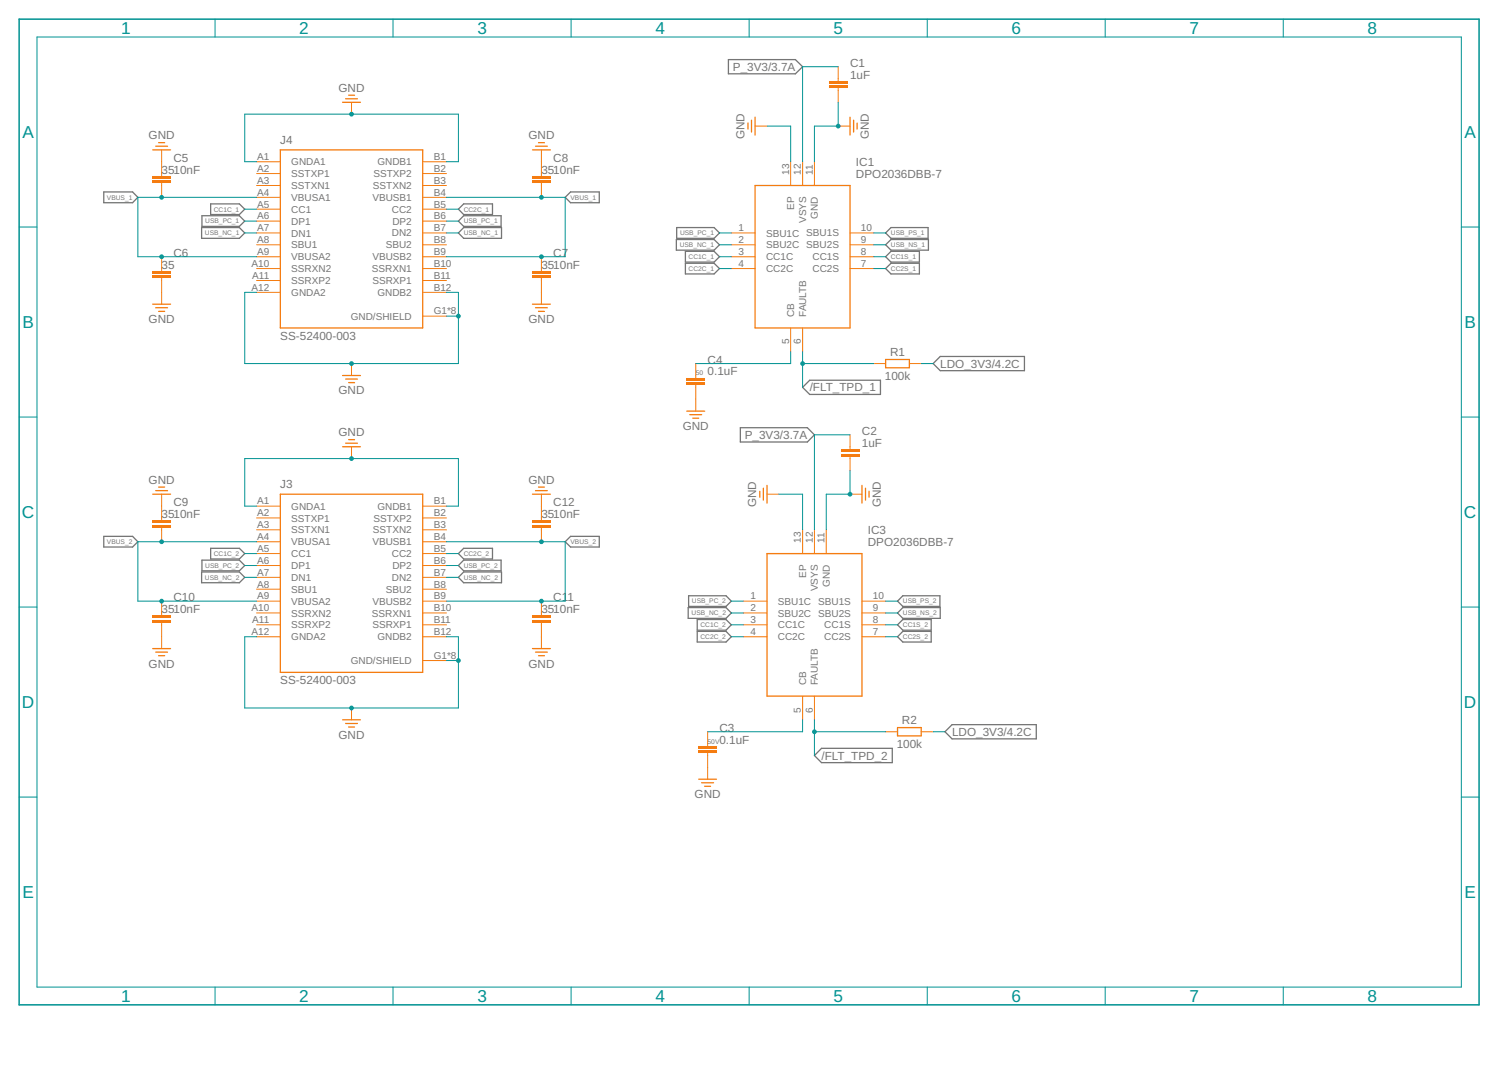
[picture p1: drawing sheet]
<svg xmlns="http://www.w3.org/2000/svg" width="297mm" height="210mm" viewBox="0 0 297 210" stroke-linecap="round" stroke-linejoin="round" font-family="sans-serif">
<g fill="none" stroke="#757575" stroke-width=".25">
<path d="M143.4 11.7h13.2l1.4 1.4-1.4 1.4h-13.2zM20.4 37.8h5.7l1 1-1 1.1h-5.7zM111.3 38.8l1-1h5.7v2.1h-5.7zM39.7 44.8h7.4l1.1 1-1.1 1.1h-7.4zM39.8 42.4h7.3l1.1 1.1-1.1 1h-7.3zM41.5 40.1h5.6l1.1 1-1.1 1.1h-5.6zM90.2 41.1l1.1-1h5.6v2.1h-5.6zM91.3 44.8h7.4v2.1h-7.4l-1.1-1.1zM91.3 42.4h7.3v2.1h-7.3l-1.1-1zM133.1 47.1h7.5l1 1.1-1 1h-7.5zM133.2 44.8h7.4l1 1-1 1.1h-7.4zM134.9 49.4h5.7l1 1.1-1 1.1h-5.7z"/>
<path d="M134.9 51.8h5.7l1 1-1 1.1h-5.7zM174.3 45.8l1.1-1h7.3v2.1h-7.3zM174.3 48.2l1.1-1.1h7.4v2.1h-7.4zM174.3 50.5l1.1-1.1h5.6v2.2h-5.6zM174.3 52.8l1.1-1h5.6v2.1h-5.6zM158 76.2l1.4-1.4h13.9v2.8h-13.9zM183.7 71.5l1.4-1.4h16.6v2.8h-16.6zM145.7 84.1h13.2l1.4 1.4-1.4 1.5h-13.2zM20.4 105.5h5.7l1 1.1-1 1h-5.7zM39.7 112.5h7.4l1.1 1.1-1.1 1h-7.4zM39.8 110.2h7.3l1.1 1.1-1.1 1h-7.3zM41.5 107.9h5.6l1.1 1-1.1 1.1h-5.6z"/>
<path d="M90.2 108.9l1.1-1h5.6v2.1h-5.6zM91.3 110.2h7.3v2.1h-7.3l-1.1-1zM91.3 112.5h7.4v2.1h-7.4l-1.1-1zM111.3 106.6l1-1.1h5.7v2.1h-5.7zM135.5 119.5h7.4l1.1 1.1-1.1 1h-7.4zM135.6 117.2h7.3l1.1 1.1-1.1 1h-7.3zM177.7 117.2h7.3v2.1h-7.3l-1-1zM177.7 119.5h7.4v2.1h-7.4l-1-1zM137.2 124.2h5.7l1.1 1.1-1.1 1h-5.7zM137.2 121.9h5.7l1.1 1-1.1 1.1h-5.7zM177.7 124.2h5.6v2.1h-5.6l-1-1zM177.7 121.9h5.6v2.1h-5.6l-1-1.1z"/>
<path d="M161.7 147.2h13.9v2.8h-13.9l-1.4-1.4zM186 144l1.4-1.4h16.6v2.8h-16.6z"/>
</g>
<path d="M147.2 24.2v1.2M147.9 23.6v2.4M148.6 36.5h18.7v28h-18.7zM148.6 23.1v3.5M167.3 23.1v3.5M168 23.6v2.4M168.7 24.2v1.2M174.3 70.7h4.7v1.6h-4.7zM55.2 97.2h28v35.1h-28z" fill="none" stroke="#f57c10" stroke-width=".25"/>
<g fill="none" stroke="#f57c10" stroke-width=".2">
<path d="M148.6 24.8h2.4M155.6 31.8v4.7M158 31.8v4.7M160.3 31.8v4.7M165 24.8h2.3M144 45.8h4.6M144 48.2h4.6M144 50.5h4.6M144 52.8h4.6M167.3 45.8h4.7M167.3 48.2h4.7M167.3 50.5h4.7"/>
<path d="M167.3 52.8h4.7M155.6 64.5v4.7M158 64.5v4.7M172 71.5h2.3M179 71.5h2.3M50.5 99.6h4.7M83.2 99.6h4.7M50.5 101.9h4.7M50.5 104.2h4.7M50.5 106.6h4.7M50.5 108.9h4.7M50.5 111.3h4.7"/>
<path d="M50.5 113.6h4.7M50.5 115.9h4.7M50.5 118.3h4.7M83.2 101.9h4.7M83.2 104.2h4.7M83.2 106.6h4.7M83.2 108.9h4.7M83.2 111.3h4.7M83.2 113.6h4.7M83.2 115.9h4.7M83.2 118.3h4.7M50.5 120.6h4.7"/>
<path d="M50.5 122.9h4.7M50.5 125.3h4.7M83.2 120.6h4.7M83.2 122.9h4.7M83.2 125.3h4.7M83.2 129.9h4.7"/>
</g>
<g fill="#f57c10">
<path d="M163.1 16.9h3.8v.4h-3.8z" fill-rule="evenodd"/>
<path d="M163.1 15.9h3.8v.5h-3.8z" fill-rule="evenodd"/>
</g>
<g fill="#f57c10">
<path d="M163.1 16.9h3.8v.4h-3.8zM163.1 16.9v.4h3.8v-.4z"/>
<path d="M163.1 15.9h3.8v.5h-3.8zM163.1 15.9v.5h3.8v-.5z"/>
</g>
<g fill="none" stroke="#f57c10" stroke-width=".2">
<path d="M165 13.1v2.8M165 17.3v2.8M50.5 31.8h4.7M50.5 34.1h4.7M50.5 36.5h4.7M50.5 38.8h4.7M69.2 20.1v2.4M83.2 31.8h4.7M83.2 34.1h4.7M83.2 36.5h4.7M83.2 38.8h4.7M50.5 41.1h4.7"/>
<path d="M50.5 43.5h4.7M50.5 45.8h4.7M50.5 48.2h4.7M50.5 50.5h4.7M50.5 52.8h4.7M50.5 55.2h4.7M50.5 57.5h4.7M83.2 41.1h4.7M83.2 43.5h4.7M83.2 45.8h4.7M83.2 48.2h4.7M83.2 50.5h4.7"/>
<path d="M83.2 52.8h4.7M83.2 55.2h4.7M83.2 57.5h4.7M69.2 71.5v2.4M83.2 62.2h4.7M69.2 87.9v2.3M151 97.2h2.3M167.3 97.2h2.4M146.3 118.3h4.7M158 104.2v4.7M160.3 104.2v4.7M162.6 104.2v4.7"/>
<path d="M169.7 118.3h4.6M69.2 139.3v2.3M146.3 120.6h4.7M146.3 122.9h4.7M146.3 125.3h4.7M158 136.9v4.7M160.3 136.9v4.7M169.7 120.6h4.6M169.7 122.9h4.6M169.7 125.3h4.6M174.3 144h2.4M181.3 144h2.4"/>
</g>
<g fill="none" stroke="#f57c10" stroke-width=".25">
<path d="M68 19.4h2.4M68.6 18.7h1.2M55.2 29.5h28v35h-28zM67.4 20.1h3.6M67.4 73.9h3.6M68 74.6h2.4M68.6 75.3h1.2M67.4 87.9h3.6M68 87.2h2.4M68.6 86.5h1.2M149.6 96.6v1.2M150.3 96.1v2.3"/>
<path d="M151 95.5v3.5M169.7 95.5v3.5M170.4 96.1v2.3M171.1 96.6v1.2M151 108.9h18.7v28h-18.7zM67.4 141.6h3.6M68 142.3h2.4M68.6 143h1.2M176.7 143.1h4.6v1.7h-4.6z"/>
</g>
<g fill="#f57c10">
<path d="M165.5 89.3h3.7v.4h-3.7z" fill-rule="evenodd"/>
<path d="M165.5 88.3h3.7v.5h-3.7z" fill-rule="evenodd"/>
</g>
<g fill="#f57c10">
<path d="M165.5 89.3h3.7v.4h-3.7zM165.5 89.3v.4h3.7v-.4z"/>
<path d="M165.5 88.3h3.7v.5h-3.7zM165.5 88.3v.5h3.7v-.5z"/>
</g>
<path d="M167.3 85.5v2.8M167.3 89.7v2.9" fill="none" stroke="#f57c10" stroke-width=".2"/>
<g fill="#f57c10">
<path d="M137.4 147.7h3.8v.4h-3.8z" fill-rule="evenodd"/>
<path d="M137.4 146.7h3.8v.5h-3.8z" fill-rule="evenodd"/>
</g>
<g fill="#f57c10">
<path d="M137.4 147.7h3.8v.4h-3.8zM137.4 147.7v.4h3.8v-.4z"/>
<path d="M137.4 146.7h3.8v.5h-3.8zM137.4 146.7v.5h3.8v-.5z"/>
</g>
<path d="M139.3 144v2.7M139.3 148.1v2.9" fill="none" stroke="#f57c10" stroke-width=".2"/>
<g fill="#f57c10">
<path d="M135.1 75.3h3.7v.4h-3.7z" fill-rule="evenodd"/>
<path d="M135.1 74.3h3.7v.5h-3.7z" fill-rule="evenodd"/>
</g>
<g fill="#f57c10">
<path d="M135.1 75.3h3.7v.4h-3.7zM135.1 75.3v.4h3.7v-.4z"/>
<path d="M135.1 74.3h3.7v.5h-3.7zM135.1 74.3v.5h3.7v-.5z"/>
</g>
<path d="M136.9 71.5v2.8M136.9 75.7v5.2M139.3 151v2.3" fill="none" stroke="#f57c10" stroke-width=".2"/>
<path d="M135.2 80.9h3.5M135.8 81.6h2.3M136.4 82.3h1.1M137.5 153.3h3.5M138.1 154h2.4M138.7 154.7h1.2" fill="none" stroke="#f57c10" stroke-width=".25"/>
<g fill="#f57c10">
<path d="M30 35.6h3.7v.4h-3.7z" fill-rule="evenodd"/>
<path d="M30 34.6h3.7v.5h-3.7z" fill-rule="evenodd"/>
</g>
<g fill="#f57c10">
<path d="M30 35.6h3.7v.4h-3.7zM30 35.6v.4h3.7v-.4z"/>
<path d="M30 34.6h3.7v.5h-3.7zM30 34.6v.5h3.7v-.5z"/>
</g>
<path d="M31.8 31.8v2.8M31.8 36v2.8" fill="none" stroke="#f57c10" stroke-width=".2"/>
<g fill="#f57c10">
<path d="M30 54.2h3.7v.5h-3.7z" fill-rule="evenodd"/>
<path d="M30 53.3h3.7v.5h-3.7z" fill-rule="evenodd"/>
</g>
<g fill="#f57c10">
<path d="M30 54.2h3.7v.5h-3.7zM30 54.2v.5h3.7v-.5z"/>
<path d="M30 53.3h3.7v.5h-3.7zM30 53.3v.5h3.7v-.5z"/>
</g>
<path d="M31.8 50.5v2.8M31.8 54.7v2.8" fill="none" stroke="#f57c10" stroke-width=".2"/>
<g fill="#f57c10">
<path d="M104.7 54.2h3.7v.5h-3.7z" fill-rule="evenodd"/>
<path d="M104.7 53.3h3.7v.5h-3.7z" fill-rule="evenodd"/>
</g>
<g fill="#f57c10">
<path d="M104.7 54.2h3.7v.5h-3.7zM104.7 54.2v.5h3.7v-.5z"/>
<path d="M104.7 53.3h3.7v.5h-3.7zM104.7 53.3v.5h3.7v-.5z"/>
</g>
<path d="M106.6 50.5v2.8M106.6 54.7v2.8" fill="none" stroke="#f57c10" stroke-width=".2"/>
<g fill="#f57c10">
<path d="M104.7 35.6h3.7v.4h-3.7z" fill-rule="evenodd"/>
<path d="M104.7 34.6h3.7v.5h-3.7z" fill-rule="evenodd"/>
</g>
<g fill="#f57c10">
<path d="M104.7 35.6h3.7v.4h-3.7zM104.7 35.6v.4h3.7v-.4z"/>
<path d="M104.7 34.6h3.7v.5h-3.7zM104.7 34.6v.5h3.7v-.5z"/>
</g>
<path d="M106.6 31.8v2.8M106.6 36v2.8" fill="none" stroke="#f57c10" stroke-width=".2"/>
<g fill="#f57c10">
<path d="M30 103.3h3.7v.5h-3.7z" fill-rule="evenodd"/>
<path d="M30 102.4h3.7v.4h-3.7z" fill-rule="evenodd"/>
</g>
<g fill="#f57c10">
<path d="M30 103.3h3.7v.5h-3.7zM30 103.3v.5h3.7v-.5z"/>
<path d="M30 102.4h3.7v.4h-3.7zM30 102.4v.4h3.7v-.4z"/>
</g>
<path d="M31.8 99.6v2.8M31.8 103.8v2.8" fill="none" stroke="#f57c10" stroke-width=".2"/>
<g fill="#f57c10">
<path d="M30 122h3.7v.4h-3.7z" fill-rule="evenodd"/>
<path d="M30 121.1h3.7v.4h-3.7z" fill-rule="evenodd"/>
</g>
<g fill="#f57c10">
<path d="M30 122h3.7v.4l-3.7 .1zM30 122v.4h3.7v-.4z"/>
<path d="M30 121.1h3.7v.4h-3.7zM30 121.1v.4h3.7v-.4z"/>
</g>
<path d="M31.8 118.3v2.8M31.8 122.4v2.9" fill="none" stroke="#f57c10" stroke-width=".2"/>
<g fill="#f57c10">
<path d="M104.7 122h3.7v.4h-3.7z" fill-rule="evenodd"/>
<path d="M104.7 121.1h3.7v.4h-3.7z" fill-rule="evenodd"/>
</g>
<g fill="#f57c10">
<path d="M104.7 122h3.7v.4l-3.7 .1zM104.7 122v.4h3.7v-.4z"/>
<path d="M104.7 121.1h3.7v.4h-3.7zM104.7 121.1v.4h3.7v-.4z"/>
</g>
<path d="M106.6 118.3v2.8M106.6 122.4v2.9" fill="none" stroke="#f57c10" stroke-width=".2"/>
<g fill="#f57c10">
<path d="M104.7 103.3h3.7v.5h-3.7z" fill-rule="evenodd"/>
<path d="M104.7 102.4h3.7v.4h-3.7z" fill-rule="evenodd"/>
</g>
<g fill="#f57c10">
<path d="M104.7 103.3h3.7v.5h-3.7zM104.7 103.3v.5h3.7v-.5z"/>
<path d="M104.7 102.4h3.7v.4h-3.7zM104.7 102.4v.4h3.7v-.4z"/>
</g>
<path d="M31.8 29.5v2.3M106.6 29.5v2.3M31.8 57.5v2.3M106.6 57.5v2.3M31.8 97.2v2.4M106.6 97.2v5.2M106.6 103.8v2.8M31.8 125.3v2.3M106.6 125.3v2.3" fill="none" stroke="#f57c10" stroke-width=".2"/>
<g fill="none" stroke="#f57c10" stroke-width=".25">
<path d="M30.1 29.5h3.5M30.6 28.8h2.4M31.2 28.1h1.2M104.8 29.5h3.5M105.4 28.8h2.3M106 28.1h1.2M30.1 59.8h3.5M104.8 59.8h3.5M30.6 60.5h2.4M31.2 61.3h1.2M105.4 60.5h2.3M106 61.3h1.2"/>
<path d="M30.1 97.2h3.5M30.6 96.5h2.4M31.2 95.8h1.2M104.8 97.2h3.5M105.4 96.5h2.3M106 95.8h1.2M30.1 127.6h3.5M30.6 128.3h2.4M31.2 129h1.2M104.8 127.6h3.5M105.4 128.3h2.3M106 129h1.2"/>
</g>
<path d="M3.8 3.8h287.3v193.9h-287.3z" fill="none" stroke="#009292" stroke-width=".3"/>
<g fill="none" stroke="#009292" stroke-width=".2">
<path d="M7.3 7.3h280.4v186.9h-280.4zM42.3 3.8v3.5M77.4 3.8v3.5M112.4 3.8v3.5M147.5 3.8v3.5M182.5 3.8v3.5M217.6 3.8v3.5M252.6 3.8v3.5M3.8 44.7h3.5M287.7 44.7h3.4M158 71.5h14M158 69.2v7"/>
<path d="M181.3 71.5h2.4M3.8 82h3.5M287.7 82h3.4M3.8 119.4h3.5M287.7 119.4h3.4M3.8 156.8h3.5M183.7 144h2.3M287.7 156.8h3.4M42.3 194.2v3.5M77.4 194.2v3.5M112.4 194.2v3.5M147.5 194.2v3.5"/>
<path d="M182.5 194.2v3.5M217.6 194.2v3.5M252.6 194.2v3.5"/>
</g>
<circle cx="158" cy="71.5" r=".47" fill="#009292"/>
<path d="M157.5 71.5a.5 .5 0 0 1 1 0 .5 .5 0 0 1-1 0zM157.5 71.5a.5 .5 0 0 0 1 0 .5 .5 0 0 0-1 0z" fill="#009292"/>
<path d="M151 24.8h4.6v7M165 20.1v4.7h-4.7v7" fill="none" stroke="#009292" stroke-width=".2"/>
<circle cx="165" cy="24.8" r=".47" fill="#009292"/>
<path d="M164.5 24.8a.5 .5 0 0 1 1 0 .5 .5 0 0 1-1 0zM164.5 24.8a.5 .5 0 0 0 1 0 .5 .5 0 0 0-1 0z" fill="#009292"/>
<path d="M50.5 99.6h-2.3v-9.4h42v9.4h-2.3" fill="none" stroke="#009292" stroke-width=".2"/>
<circle cx="69.2" cy="90.2" r=".47" fill="#009292"/>
<path d="M68.7 90.2a.5 .5 0 0 1 1 0 .5 .5 0 0 1-1 0zM68.7 90.2a.5 .5 0 0 0 1 0 .5 .5 0 0 0-1 0z" fill="#009292"/>
<path d="M50.5 125.3h-2.3v14h42v-14h-2.3M87.9 129.9h2.3" fill="none" stroke="#009292" stroke-width=".2"/>
<g fill="#009292">
<circle cx="90.2" cy="129.9" r=".47"/>
<circle cx="69.2" cy="139.3" r=".47"/>
</g>
<g fill="#009292">
<path d="M89.8 129.9a.47 .47 0 0 1 .9 0 .47 .47 0 0 1-.9 0zM89.8 129.9a.46 .46 0 0 0 .9 0 .46 .46 0 0 0-.9 0z"/>
<path d="M68.7 139.3a.5 .5 0 0 1 1 0 .5 .5 0 0 1-1 0zM68.7 139.3a.5 .5 0 0 0 1 0 .5 .5 0 0 0-1 0z"/>
</g>
<path d="M50.5 31.8h-2.3v-9.3h42v9.3h-2.3" fill="none" stroke="#009292" stroke-width=".2"/>
<circle cx="69.2" cy="22.5" r=".47" fill="#009292"/>
<path d="M68.7 22.5a.5 .5 0 0 1 1 0 .5 .5 0 0 1-1 0zM68.7 22.5a.5 .5 0 0 0 1 0 .5 .5 0 0 0-1 0z" fill="#009292"/>
<path d="M50.5 57.5h-2.3v14h42v-14h-2.3M87.9 62.2h2.3" fill="none" stroke="#009292" stroke-width=".2"/>
<g fill="#009292">
<circle cx="90.2" cy="62.2" r=".47"/>
<circle cx="69.2" cy="71.5" r=".47"/>
</g>
<g fill="#009292">
<path d="M89.8 62.2a.47 .47 0 0 1 .9 0 .47 .47 0 0 1-.9 0zM89.8 62.2a.46 .46 0 0 0 .9 0 .46 .46 0 0 0-.9 0z"/>
<path d="M68.7 71.5a.5 .5 0 0 1 1 0 .5 .5 0 0 1-1 0zM68.7 71.5a.5 .5 0 0 0 1 0 .5 .5 0 0 0-1 0z"/>
</g>
<path d="M153.3 97.2h4.7v7M167.3 92.6v4.6h-4.7v7" fill="none" stroke="#009292" stroke-width=".2"/>
<circle cx="167.3" cy="97.2" r=".47" fill="#009292"/>
<path d="M166.9 97.2a.47 .47 0 0 1 .9 0 .47 .47 0 0 1-.9 0zM166.9 97.2a.46 .46 0 0 0 .9 0 .46 .46 0 0 0-.9 0z" fill="#009292"/>
<path d="M106.6 38.8h4.7v11.7h-23.4M48.2 45.8h2.3M48.2 43.5h2.3M48.2 41.1h2.3M87.9 45.8h2.3M87.9 43.5h2.3M87.9 41.1h2.3M141.6 45.8h2.4M141.6 48.2h2.4M141.6 50.5h2.4M141.6 52.8h2.4" fill="none" stroke="#009292" stroke-width=".2"/>
<circle cx="106.6" cy="50.5" r=".47" fill="#009292"/>
<path d="M106.1 50.5a.47 .47 0 0 1 .9 0 .47 .47 0 0 1-.9 0zM106.1 50.5a.46 .46 0 0 0 .9 0 .46 .46 0 0 0-.9 0z" fill="#009292"/>
<path d="M87.9 38.8h18.7" fill="none" stroke="#009292" stroke-width=".2"/>
<circle cx="106.6" cy="38.8" r=".47" fill="#009292"/>
<path d="M106.1 38.8a.47 .47 0 0 1 .9 0 .47 .47 0 0 1-.9 0zM106.1 38.8a.46 .46 0 0 0 .9 0 .46 .46 0 0 0-.9 0z" fill="#009292"/>
<path d="M50.5 38.8h-23.4v11.7h23.4" fill="none" stroke="#009292" stroke-width=".2"/>
<g fill="#009292">
<circle cx="31.8" cy="38.8" r=".47"/>
<circle cx="31.8" cy="50.5" r=".47"/>
</g>
<g fill="#009292">
<path d="M31.3 38.8a.5 .5 0 0 1 1 0 .5 .5 0 0 1-1 0zM31.3 38.8a.5 .5 0 0 0 1 0 .5 .5 0 0 0-1 0z"/>
<path d="M31.3 50.5a.5 .5 0 0 1 1 0 .5 .5 0 0 1-1 0zM31.3 50.5a.5 .5 0 0 0 1 0 .5 .5 0 0 0-1 0z"/>
</g>
<path d="M50.5 106.6h-23.4v11.7h23.4" fill="none" stroke="#009292" stroke-width=".2"/>
<g fill="#009292">
<circle cx="31.8" cy="106.6" r=".47"/>
<circle cx="31.8" cy="118.3" r=".47"/>
</g>
<g fill="#009292">
<path d="M31.3 106.6a.5 .5 0 0 1 1 0 .5 .5 0 0 1-1 0zM31.3 106.6a.5 .5 0 0 0 1 0 .5 .5 0 0 0-1 0z"/>
<path d="M31.3 118.3a.5 .5 0 0 1 1 0 .5 .5 0 0 1-1 0zM31.3 118.3a.5 .5 0 0 0 1 0 .5 .5 0 0 0-1 0z"/>
</g>
<path d="M106.6 106.6h4.7v11.7h-23.4" fill="none" stroke="#009292" stroke-width=".2"/>
<circle cx="106.6" cy="118.3" r=".47" fill="#009292"/>
<path d="M106.1 118.3a.47 .47 0 0 1 .9 0 .47 .47 0 0 1-.9 0zM106.1 118.3a.46 .46 0 0 0 .9 0 .46 .46 0 0 0-.9 0z" fill="#009292"/>
<path d="M87.9 106.6h18.7" fill="none" stroke="#009292" stroke-width=".2"/>
<circle cx="106.6" cy="106.6" r=".47" fill="#009292"/>
<path d="M106.1 106.6a.47 .47 0 0 1 .9 0 .47 .47 0 0 1-.9 0zM106.1 106.6a.46 .46 0 0 0 .9 0 .46 .46 0 0 0-.9 0z" fill="#009292"/>
<path d="M48.2 108.9h2.3M48.2 111.3h2.3M48.2 113.6h2.3M87.9 108.9h2.3M87.9 111.3h2.3M87.9 113.6h2.3M144 118.3h2.3M144 125.3h2.3M144 120.6h2.3M144 122.9h2.3M160.3 141.6v7M160.3 144h14" fill="none" stroke="#009292" stroke-width=".2"/>
<circle cx="160.3" cy="144" r=".47" fill="#009292"/>
<path d="M159.8 144a.5 .5 0 0 1 1 0 .5 .5 0 0 1-1 0zM159.9 144a.46 .46 0 0 0 .9 0 .46 .46 0 0 0-.9 0z" fill="#009292"/>
<path d="M165 13.1h-7v18.7M172 45.8h2.3M172 48.2h2.3M172 50.5h2.3M172 52.8h2.3M155.6 69.2v2.3h-18.7M167.3 85.5h-7v18.7M174.3 118.3h2.4M174.3 120.6h2.4M174.3 122.9h2.4M174.3 125.3h2.4M158 141.6v2.4h-18.7" fill="none" stroke="#009292" stroke-width=".2"/>
<g font-size="3.4" fill="#009292">
<text x="23.9" y="6.7">1</text>
<text x="58.9" y="6.7">2</text>
<text x="94" y="6.7">3</text>
<text x="129" y="6.7">4</text>
<text x="164.1" y="6.7">5</text>
<text x="199.1" y="6.7">6</text>
<text x="234.2" y="6.7">7</text>
<text x="269.2" y="6.7">8</text>
<text x="4.4" y="27.2">A</text>
<text x="288.3" y="27.2">A</text>
<text x="4.4" y="64.5">B</text>
<text x="288.3" y="64.5">B</text>
<text x="4.3" y="101.9">C</text>
<text x="288.2" y="101.9">C</text>
<text x="4.3" y="139.3">D</text>
<text x="288.2" y="139.3">D</text>
<text x="4.4" y="176.7">E</text>
<text x="288.3" y="176.7">E</text>
<text x="23.9" y="197.1">1</text>
<text x="58.9" y="197.1">2</text>
<text x="94" y="197.1">3</text>
<text x="129" y="197.1">4</text>
<text x="164.1" y="197.1">5</text>
<text x="199.1" y="197.1">6</text>
<text x="234.2" y="197.1">7</text>
<text x="269.2" y="197.1">8</text>
</g>
<g font-size="2.3" fill="#757575">
<text x="144.3" y="13.9">P_3V3/3.7A</text>
<text x="167.3" y="15.5">1uF</text>
<text x="167.3" y="13.1">C1</text>
<text x="66.6" y="18">GND</text>
<text x="29.3" y="27.4">GND</text>
<text x="55.2" y="28.3">J4</text>
<text x="104" y="27.4">GND</text>
<text x="146.5" y="27.4" transform="rotate(-90 146.5 27.4)">GND</text>
<text x="171.1" y="27.4" transform="rotate(-90 171.1 27.4)">GND</text>
<text x="31.8" y="34.1">3510nF</text>
<text x="34.2" y="31.8">C5</text>
<text x="106.6" y="34.1">3510nF</text>
<text x="108.9" y="31.8">C8</text>
<text x="168.5" y="35">DPO2036DBB-7</text>
<text x="168.5" y="32.6">IC1</text>
<text x="31.8" y="52.8">35</text>
<text x="34.2" y="50.5">C6</text>
<text x="106.6" y="52.8">3510nF</text>
<text x="108.9" y="50.5">C7</text>
<text x="29.3" y="63.6">GND</text>
<text x="104" y="63.6">GND</text>
<text x="55.2" y="66.9">SS-52400-003</text>
<text x="139.3" y="71.5">C4</text>
<text x="175.2" y="70">R1</text>
<text x="66.6" y="77.6">GND</text>
<text x="139.3" y="73.9">0.1uF</text>
<text x="159.4" y="77">/FLT_TPD_1</text>
<text x="174.2" y="74.7">100k</text>
<text x="185.1" y="72.3">LDO_3V3/4.2C</text>
<text x="66.6" y="85.8">GND</text>
<text x="134.4" y="84.6">GND</text>
<text x="146.6" y="86.4">P_3V3/3.7A</text>
<text x="169.7" y="87.9">1uF</text>
<text x="169.7" y="85.5">C2</text>
<text x="29.3" y="95.1">GND</text>
<text x="104" y="95.1">GND</text>
<text x="31.8" y="101.9">3510nF</text>
<text x="34.2" y="99.6">C9</text>
<text x="55.2" y="96.1">J3</text>
<text x="106.6" y="101.9">3510nF</text>
<text x="108.9" y="99.6">C12</text>
<text x="148.9" y="99.8" transform="rotate(-90 148.9 99.8)">GND</text>
<text x="173.4" y="99.8" transform="rotate(-90 173.4 99.8)">GND</text>
<text x="170.8" y="107.4">DPO2036DBB-7</text>
<text x="170.8" y="105">IC3</text>
<text x="34.2" y="118.3">C10</text>
<text x="108.9" y="118.3">C1</text>
<text x="111.7" y="118.3">1</text>
<text x="31.8" y="120.6">3510nF</text>
<text x="106.6" y="120.6">3510nF</text>
<text x="29.3" y="131.3">GND</text>
<text x="104" y="131.3">GND</text>
<text x="55.2" y="134.6">SS-52400-003</text>
<text x="141.6" y="143.9">C3</text>
<text x="177.5" y="142.4">R2</text>
<text x="66.6" y="145.3">GND</text>
<text x="141.6" y="146.3">0.1uF</text>
<text x="161.7" y="149.4">/FLT_TPD_2</text>
<text x="176.5" y="147.1">100k</text>
<text x="187.4" y="144.8">LDO_3V3/4.2C</text>
<text x="136.7" y="157">GND</text>
</g>
<g font-size="2" fill="#757575">
<text x="50.6" y="31.5">A1</text>
<text x="50.6" y="33.8">A2</text>
<text x="57.3" y="32.5">GNDA1</text>
<text x="57.3" y="34.8">SSTXP1</text>
<text x="73.5" y="34.8">SSTXP2</text>
<text x="74.3" y="32.5">GNDB1</text>
<text x="85.4" y="31.5">B1</text>
<text x="85.4" y="33.8">B2</text>
<text x="155.3" y="34.3" transform="rotate(-90 155.3 34.3)">13</text>
<text x="157.7" y="34.3" transform="rotate(-90 157.7 34.3)">12</text>
<text x="160" y="34.3" transform="rotate(-90 160 34.3)">11</text>
<text x="50.6" y="36.2">A3</text>
<text x="50.6" y="38.5">A4</text>
<text x="50.6" y="40.8">A5</text>
<text x="57.3" y="37.2">SSTXN1</text>
<text x="57.3" y="39.5">VBUSA1</text>
<text x="57.3" y="41.9">CC1</text>
<text x="73.3" y="39.5">VBUSB1</text>
<text x="73.4" y="37.2">SSTXN2</text>
<text x="77.1" y="41.9">CC2</text>
<text x="85.4" y="36.2">B3</text>
<text x="85.4" y="38.5">B4</text>
<text x="85.4" y="40.8">B5</text>
<text x="156.3" y="41.3" transform="rotate(-90 156.3 41.3)">EP</text>
<text x="50.6" y="43.2">A6</text>
<text x="50.6" y="45.5">A7</text>
<text x="50.6" y="47.8">A8</text>
<text x="57.3" y="44.2">DP1</text>
<text x="57.3" y="46.5">DN1</text>
<text x="77.1" y="46.5">DN2</text>
<text x="77.2" y="44.2">DP2</text>
<text x="85.4" y="43.2">B6</text>
<text x="85.4" y="45.5">B7</text>
<text x="85.4" y="47.8">B8</text>
<text x="145.4" y="45.5">1</text>
<text x="145.4" y="47.8">2</text>
<text x="150.8" y="46.5">SBU1C SBU1S</text>
<text x="158.7" y="43.9" transform="rotate(-90 158.7 43.9)">VSYS</text>
<text x="161" y="43" transform="rotate(-90 161 43)">GND</text>
<text x="169.5" y="45.5">10</text>
<text x="169.5" y="47.8">9</text>
<text x="49.5" y="52.5">A10</text>
<text x="50.6" y="50.2">A9</text>
<text x="57.3" y="48.9">SBU1</text>
<text x="57.3" y="51.2">VBUSA2</text>
<text x="57.3" y="53.5">SSRXN2</text>
<text x="73.2" y="53.5">SSRXN1</text>
<text x="73.3" y="51.2">VBUSB2</text>
<text x="75.9" y="48.9">SBU2</text>
<text x="85.4" y="50.2">B9</text>
<text x="85.4" y="52.5">B10</text>
<text x="145.4" y="50.2">3</text>
<text x="145.4" y="52.5">4</text>
<text x="150.8" y="48.9">SBU2C SBU2S</text>
<text x="150.8" y="51.2">CC1C</text>
<text x="150.8" y="53.5">CC2C</text>
<text x="159.9" y="51.2">CC1S</text>
<text x="159.9" y="53.5">CC2S</text>
<text x="169.5" y="50.2">8</text>
<text x="169.5" y="52.5">7</text>
<text x="49.5" y="57.2">A12</text>
<text x="49.7" y="54.8">A11</text>
<text x="57.3" y="55.9">SSRXP2</text>
<text x="57.3" y="58.2">GNDA2</text>
<text x="73.3" y="55.9">SSRXP1</text>
<text x="74.3" y="58.2">GNDB2</text>
<text x="85.4" y="54.8">B11</text>
<text x="85.4" y="57.2">B12</text>
<text x="69" y="62.9">GND/SHIELD</text>
<text x="85.4" y="61.9">G1*8</text>
<text x="156.3" y="62.4" transform="rotate(-90 156.3 62.4)">CB</text>
<text x="158.7" y="62.4" transform="rotate(-90 158.7 62.4)">FAULTB</text>
<text x="155.3" y="67.8" transform="rotate(-90 155.3 67.8)">5</text>
<text x="157.7" y="67.8" transform="rotate(-90 157.7 67.8)">6</text>
<text x="50.6" y="99.2">A1</text>
<text x="50.6" y="101.6">A2</text>
<text x="57.3" y="100.3">GNDA1</text>
<text x="74.3" y="100.3">GNDB1</text>
<text x="85.4" y="99.2">B1</text>
<text x="85.4" y="101.6">B2</text>
<text x="50.6" y="103.9">A3</text>
<text x="50.6" y="106.2">A4</text>
<text x="57.3" y="102.6">SSTXP1</text>
<text x="57.3" y="104.9">SSTXN1</text>
<text x="57.3" y="107.3">VBUSA1</text>
<text x="73.3" y="107.3">VBUSB1</text>
<text x="73.4" y="104.9">SSTXN2</text>
<text x="73.5" y="102.6">SSTXP2</text>
<text x="85.4" y="103.9">B3</text>
<text x="85.4" y="106.2">B4</text>
<text x="157.7" y="106.8" transform="rotate(-90 157.7 106.8)">13</text>
<text x="160" y="106.8" transform="rotate(-90 160 106.8)">12</text>
<text x="162.3" y="106.8" transform="rotate(-90 162.3 106.8)">11</text>
<text x="50.6" y="108.6">A5</text>
<text x="50.6" y="110.9">A6</text>
<text x="50.6" y="113.3">A7</text>
<text x="57.3" y="109.6">CC1</text>
<text x="57.3" y="111.9">DP1</text>
<text x="77.1" y="109.6">CC2</text>
<text x="77.2" y="111.9">DP2</text>
<text x="85.4" y="108.6">B5</text>
<text x="85.4" y="110.9">B6</text>
<text x="85.4" y="113.3">B7</text>
<text x="158.7" y="113.7" transform="rotate(-90 158.7 113.7)">EP</text>
<text x="50.6" y="115.6">A8</text>
<text x="50.6" y="117.9">A9</text>
<text x="57.3" y="114.3">DN1</text>
<text x="57.3" y="116.6">SBU1</text>
<text x="57.3" y="119">VBUSA2</text>
<text x="73.3" y="118.9">VBUSB2</text>
<text x="75.9" y="116.6">SBU2</text>
<text x="77.1" y="114.3">DN2</text>
<text x="85.4" y="115.6">B8</text>
<text x="85.4" y="117.9">B9</text>
<text x="147.7" y="117.9">1</text>
<text x="153.1" y="119">SBU1C SBU1S</text>
<text x="161" y="116.3" transform="rotate(-90 161 116.3)">VSYS</text>
<text x="163.3" y="115.4" transform="rotate(-90 163.3 115.4)">GND</text>
<text x="171.8" y="117.9">10</text>
<text x="49.5" y="120.3">A10</text>
<text x="49.5" y="124.9">A12</text>
<text x="49.7" y="122.6">A11</text>
<text x="57.3" y="121.3">SSRXN2</text>
<text x="57.3" y="123.6">SSRXP2</text>
<text x="57.3" y="126">GNDA2</text>
<text x="73.2" y="121.3">SSRXN1</text>
<text x="73.3" y="123.6">SSRXP1</text>
<text x="74.3" y="126">GNDB2</text>
<text x="85.4" y="120.3">B10</text>
<text x="85.4" y="122.6">B11</text>
<text x="85.4" y="124.9">B12</text>
<text x="147.7" y="120.3">2</text>
<text x="147.7" y="122.6">3</text>
<text x="147.7" y="124.9">4</text>
<text x="153.1" y="121.3">SBU2C SBU2S</text>
<text x="153.1" y="123.6">CC1C</text>
<text x="153.1" y="126">CC2C</text>
<text x="162.3" y="123.6">CC1S</text>
<text x="162.3" y="126">CC2S</text>
<text x="171.8" y="120.3">9</text>
<text x="171.8" y="122.6">8</text>
<text x="171.8" y="124.9">7</text>
<text x="69" y="130.6">GND/SHIELD</text>
<text x="85.4" y="129.6">G1*8</text>
<text x="158.7" y="134.8" transform="rotate(-90 158.7 134.8)">CB</text>
<text x="161" y="134.8" transform="rotate(-90 161 134.8)">FAULTB</text>
<text x="157.7" y="140.2" transform="rotate(-90 157.7 140.2)">5</text>
<text x="160" y="140.2" transform="rotate(-90 160 140.2)">6</text>
</g>
<g font-size="1.3" fill="#757575">
<text x="21.1" y="39.3">VBUS_1</text>
<text x="42.1" y="41.6">CC1C_1</text>
<text x="91.3" y="41.6">CC2C_1</text>
<text x="112.3" y="39.3">VBUS_1</text>
<text x="40.3" y="46.3">USB_NC_1</text>
<text x="40.4" y="44">USB_PC_1</text>
<text x="91.3" y="44">USB_PC_1</text>
<text x="91.3" y="46.3">USB_NC_1</text>
<text x="133.9" y="46.3">USB_PC_1</text>
<text x="175.4" y="46.3">USB_PS_1</text>
<text x="133.8" y="48.6">USB_NC_1</text>
<text x="135.5" y="51">CC1C_1</text>
<text x="135.5" y="53.3">CC2C_1</text>
<text x="175.4" y="48.6">USB_NS_1</text>
<text x="175.4" y="51">CC1S_1</text>
<text x="175.4" y="53.3">CC2S_1</text>
<text x="137" y="73.9">50</text>
<text x="21.1" y="107">VBUS_2</text>
<text x="112.3" y="107">VBUS_2</text>
<text x="40.4" y="111.7">USB_PC_2</text>
<text x="42.1" y="109.4">CC1C_2</text>
<text x="91.3" y="109.4">CC2C_2</text>
<text x="91.3" y="111.7">USB_PC_2</text>
<text x="40.3" y="114">USB_NC_2</text>
<text x="91.3" y="114">USB_NC_2</text>
<text x="136.2" y="118.7">USB_PC_2</text>
<text x="177.7" y="118.7">USB_PS_2</text>
<text x="136.1" y="121.1">USB_NC_2</text>
<text x="137.9" y="125.7">CC2C_2</text>
<text x="137.9" y="123.4">CC1C_2</text>
<text x="177.7" y="121.1">USB_NS_2</text>
<text x="177.7" y="123.4">CC1S_2</text>
<text x="177.7" y="125.7">CC2S_2</text>
<text x="139.3" y="146.3">50V</text>
</g>
</svg>
